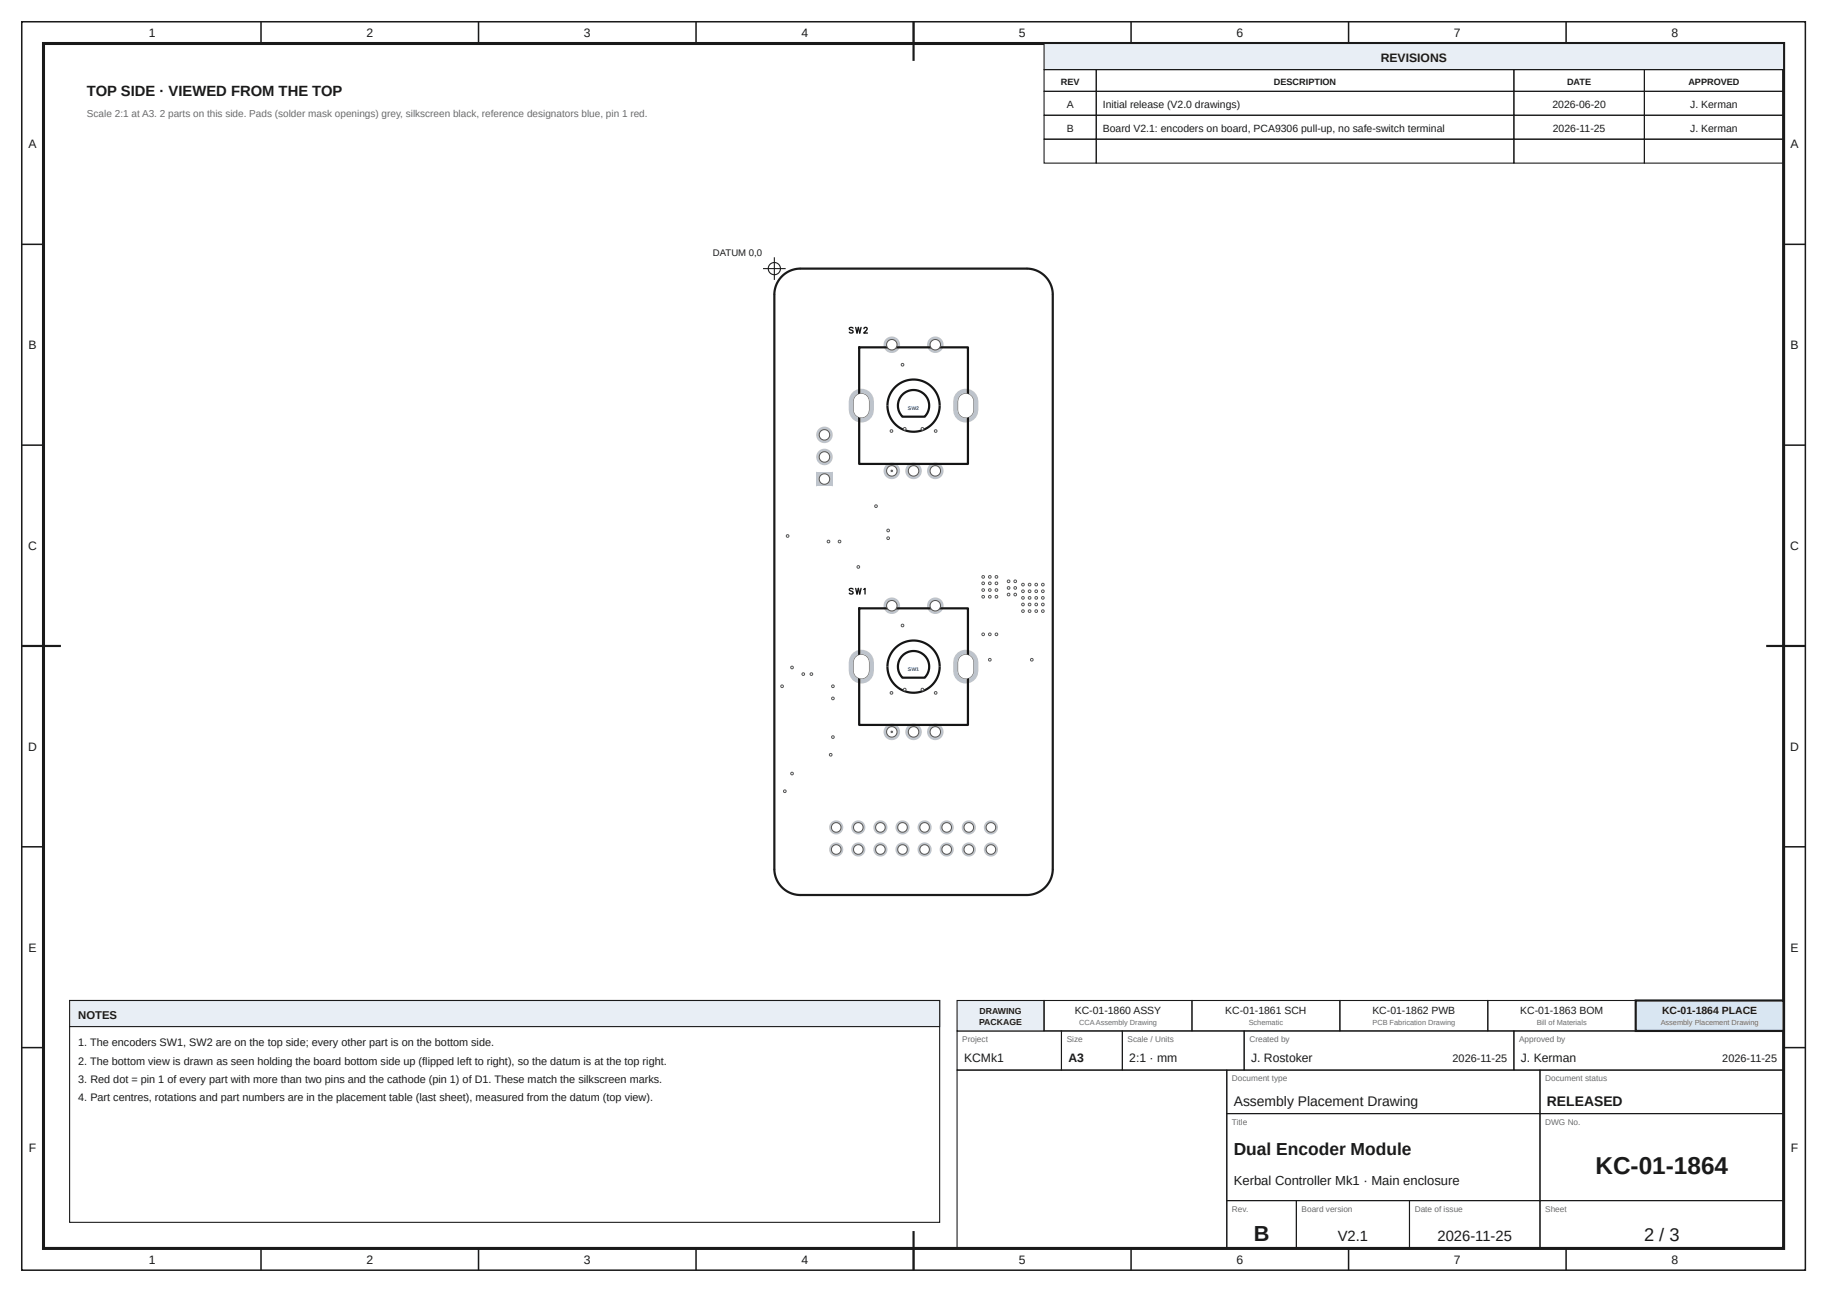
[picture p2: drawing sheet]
<svg xmlns="http://www.w3.org/2000/svg" width="420mm" height="297mm" viewBox="0 0 420 297" stroke-linecap="round" stroke-linejoin="round" font-family="sans-serif">
<g fill="none" stroke="#1a1a1a" stroke-width=".35">
<path d="M5 5h410v287h-410zM60 5v5M110 5v5M160 5v5M210 5v5M260 5v5M310 5v5M360 5v5M5 56.2h5M410 56.2h5M5 102.3h5M410 102.3h5"/>
<path d="M5 148.5h5M410 148.5h5M5 194.7h5M410 194.7h5M5 240.8h5M410 240.8h5M60 287v5M110 287v5M160 287v5M210 287v5M260 287v5M310 287v5"/>
<path d="M360 287v5"/>
</g>
<path d="M10 10h400v277h-400z" fill="none" stroke="#1a1a1a" stroke-width=".7" stroke-linecap="butt"/>
<path d="M210 5v9M5 148.5h9M406 148.5h9M210 283v9" fill="none" stroke="#1a1a1a" stroke-width=".5"/>
<path d="M240 10h170v6h-170z" fill="#e8eef5"/>
<g fill="none" stroke="#1a1a1a" stroke-width=".25">
<path d="M240 10h170v6h-170zM240 16h12v5h-12zM252 16h96v5h-96zM348 16h30v5h-30zM378 16h32v5h-32zM240 21h12v5.5h-12zM240 26.5h12v5.5h-12zM240 32h12v5.5h-12zM252 21h96v5.5h-96zM252 26.5h96v5.5h-96zM252 32h96v5.5h-96zM348 21h30v5.5h-30z"/>
<path d="M348 26.5h30v5.5h-30zM348 32h30v5.5h-30zM378 21h32v5.5h-32zM378 26.5h32v5.5h-32zM378 32h32v5.5h-32zM220 237h24v9h-24zM244 237h14v9h-14zM258 237h28v9h-28zM286 237h62v9h-62zM348 237h62v9h-62zM220 246h62v41h-62zM282 246h72v10h-72z"/>
<path d="M282 256h72v20h-72zM354 246h56v10h-56zM354 256h56v20h-56zM282 276h16v11h-16zM298 276h26v11h-26zM324 276h30v11h-30zM354 276h56v11h-56z"/>
</g>
<path d="M220 230h20v7h-20z" fill="#e8eef5"/>
<path d="M220 230h20v7h-20zM240 230h34v7h-34zM274 230h34v7h-34zM308 230h34v7h-34zM342 230h34v7h-34z" fill="none" stroke="#1a1a1a" stroke-width=".25"/>
<path d="M376 230h34v7h-34z" fill="#d9e6f2"/>
<path d="M376 230h34v7h-34z" fill="none" stroke="#1a1a1a" stroke-width=".5"/>
<g fill="#bec4cc">
<circle cx="189.5" cy="100" r="1.9"/>
<circle cx="189.5" cy="105" r="1.9"/>
<circle cx="187.7" cy="111.7" r=".1"/>
<circle cx="187.7" cy="108.6" r=".1"/>
<circle cx="191.3" cy="108.6" r=".1"/>
<circle cx="191.3" cy="111.7" r=".1"/>
</g>
<path d="M187.7 108.6h3.6v3.1h-3.6z" fill="none" stroke="#bec4cc" stroke-width=".23"/>
<g fill="#bec4cc">
<path d="M187.7 108.6h3.6v3.1h-3.6z"/>
<circle cx="227.8" cy="195.3" r="1.63"/>
<circle cx="227.8" cy="190.2" r="1.63"/>
<circle cx="222.7" cy="195.3" r="1.63"/>
<circle cx="222.7" cy="190.2" r="1.63"/>
<circle cx="217.6" cy="195.3" r="1.63"/>
<circle cx="217.6" cy="190.2" r="1.63"/>
<circle cx="212.5" cy="195.3" r="1.63"/>
<circle cx="212.5" cy="190.2" r="1.63"/>
<circle cx="207.5" cy="195.3" r="1.63"/>
<circle cx="207.5" cy="190.2" r="1.63"/>
<circle cx="202.4" cy="195.3" r="1.63"/>
<circle cx="202.4" cy="190.2" r="1.63"/>
<circle cx="197.3" cy="195.3" r="1.63"/>
<circle cx="197.3" cy="190.2" r="1.63"/>
<circle cx="192.2" cy="195.3" r="1.63"/>
<circle cx="192.2" cy="190.2" r="1.63"/>
<circle cx="205" cy="139.2" r="1.9"/>
<circle cx="215" cy="139.2" r="1.9"/>
<circle cx="205" cy="168.2" r="1.9"/>
<circle cx="210" cy="168.2" r="1.9"/>
<circle cx="215" cy="168.2" r="1.9"/>
</g>
<path d="M198 152.2v2M222 152.2v2" fill="none" stroke="#bec4cc" stroke-width="5.8"/>
<g fill="#bec4cc">
<circle cx="205" cy="79.3" r="1.9"/>
<circle cx="215" cy="79.3" r="1.9"/>
<circle cx="205" cy="108.2" r="1.9"/>
<circle cx="210" cy="108.2" r="1.9"/>
<circle cx="215" cy="108.2" r="1.9"/>
</g>
<path d="M198 92.3v2M222 92.3v2" fill="none" stroke="#bec4cc" stroke-width="5.8"/>
<path d="M196.1 75.4l-.3-.1-.6 .1 .1 .4 .8 .4v.2l-.3 .2-.6-.2M196.7 75.3l.3 1.3 .3-1.3 .3 1.3 .3-1.3M198.6 75.6l.2-.3 .5 .2-.8 1.1h.9M196.1 135.4l-.3-.1-.6 .1 .1 .4 .8 .4v.2l-.3 .2-.6-.2M196.7 135.3l.3 1.3 .3-1.3 .3 1.3 .3-1.3M198.5 135.5l.3-.2v1.3" fill="none" stroke="#141414" stroke-width=".3"/>
<g fill="none" stroke="#141414" stroke-width=".51">
<path d="M197.5 79.9h25v26.7h-25zM207.5 90.7a3.6 3.6 0 0 1 5 0 3.6 3.6 0 0 1 0 5.1h-5a3.6 3.6 0 0 1 0-5.1zM197.5 139.8h25v26.8h-25zM207.5 150.7a3.6 3.6 0 0 1 5 0 3.6 3.6 0 0 1 0 5.1h-5a3.6 3.6 0 0 1 0-5.1z"/>
<circle cx="210" cy="93.3" r="6"/>
<circle cx="210" cy="153.2" r="6"/>
</g>
<path d="M179.8 63.5a6 6 0 0 1 4.2-1.7h52a6 6 0 0 1 6 6v131.9a6 6 0 0 1-6 6h-52a6 6 0 0 1-6-6v-131.9a6 6 0 0 1 1.8-4.3z" fill="none" stroke="#1a1a1a" stroke-width=".51"/>
<circle cx="229.1" cy="137.2" r=".31" fill="#fff"/>
<circle cx="229.1" cy="137.2" r=".31" fill="none" stroke="#555" stroke-width=".23"/>
<circle cx="227.5" cy="137.2" r=".31" fill="#fff"/>
<circle cx="227.5" cy="137.2" r=".31" fill="none" stroke="#555" stroke-width=".23"/>
<circle cx="237.2" cy="151.7" r=".31" fill="#fff"/>
<circle cx="237.2" cy="151.7" r=".31" fill="none" stroke="#555" stroke-width=".23"/>
<circle cx="227.5" cy="151.7" r=".31" fill="#fff"/>
<circle cx="227.5" cy="151.7" r=".31" fill="none" stroke="#555" stroke-width=".23"/>
<circle cx="229.1" cy="145.8" r=".31" fill="#fff"/>
<circle cx="229.1" cy="145.8" r=".31" fill="none" stroke="#555" stroke-width=".23"/>
<circle cx="227.5" cy="145.8" r=".31" fill="#fff"/>
<circle cx="227.5" cy="145.8" r=".31" fill="none" stroke="#555" stroke-width=".23"/>
<circle cx="226" cy="145.8" r=".31" fill="#fff"/>
<circle cx="226" cy="145.8" r=".31" fill="none" stroke="#555" stroke-width=".23"/>
<circle cx="226" cy="137.2" r=".31" fill="#fff"/>
<circle cx="226" cy="137.2" r=".31" fill="none" stroke="#555" stroke-width=".23"/>
<circle cx="229.1" cy="135.6" r=".31" fill="#fff"/>
<circle cx="229.1" cy="135.6" r=".31" fill="none" stroke="#555" stroke-width=".23"/>
<circle cx="227.5" cy="135.6" r=".31" fill="#fff"/>
<circle cx="227.5" cy="135.6" r=".31" fill="none" stroke="#555" stroke-width=".23"/>
<circle cx="226" cy="135.6" r=".31" fill="#fff"/>
<circle cx="226" cy="135.6" r=".31" fill="none" stroke="#555" stroke-width=".23"/>
<circle cx="229.1" cy="134.1" r=".31" fill="#fff"/>
<circle cx="229.1" cy="134.1" r=".31" fill="none" stroke="#555" stroke-width=".23"/>
<circle cx="227.5" cy="134.1" r=".31" fill="#fff"/>
<circle cx="227.5" cy="134.1" r=".31" fill="none" stroke="#555" stroke-width=".23"/>
<circle cx="226" cy="134.1" r=".31" fill="#fff"/>
<circle cx="226" cy="134.1" r=".31" fill="none" stroke="#555" stroke-width=".23"/>
<circle cx="229.1" cy="132.6" r=".31" fill="#fff"/>
<circle cx="229.1" cy="132.6" r=".31" fill="none" stroke="#555" stroke-width=".23"/>
<circle cx="227.5" cy="132.6" r=".31" fill="#fff"/>
<circle cx="227.5" cy="132.6" r=".31" fill="none" stroke="#555" stroke-width=".23"/>
<circle cx="226" cy="132.6" r=".31" fill="#fff"/>
<circle cx="226" cy="132.6" r=".31" fill="none" stroke="#555" stroke-width=".23"/>
<circle cx="238.2" cy="140.5" r=".31" fill="#fff"/>
<circle cx="238.2" cy="140.5" r=".31" fill="none" stroke="#555" stroke-width=".23"/>
<circle cx="236.7" cy="140.5" r=".31" fill="#fff"/>
<circle cx="236.7" cy="140.5" r=".31" fill="none" stroke="#555" stroke-width=".23"/>
<circle cx="235.1" cy="140.5" r=".31" fill="#fff"/>
<circle cx="235.1" cy="140.5" r=".31" fill="none" stroke="#555" stroke-width=".23"/>
<circle cx="239.7" cy="140.5" r=".31" fill="#fff"/>
<circle cx="239.7" cy="140.5" r=".31" fill="none" stroke="#555" stroke-width=".23"/>
<circle cx="239.7" cy="139" r=".31" fill="#fff"/>
<circle cx="239.7" cy="139" r=".31" fill="none" stroke="#555" stroke-width=".23"/>
<circle cx="238.2" cy="139" r=".31" fill="#fff"/>
<circle cx="238.2" cy="139" r=".31" fill="none" stroke="#555" stroke-width=".23"/>
<circle cx="236.7" cy="139" r=".31" fill="#fff"/>
<circle cx="236.7" cy="139" r=".31" fill="none" stroke="#555" stroke-width=".23"/>
<circle cx="235.1" cy="139" r=".31" fill="#fff"/>
<circle cx="235.1" cy="139" r=".31" fill="none" stroke="#555" stroke-width=".23"/>
<circle cx="239.7" cy="137.4" r=".31" fill="#fff"/>
<circle cx="239.7" cy="137.4" r=".31" fill="none" stroke="#555" stroke-width=".23"/>
<circle cx="238.2" cy="137.4" r=".31" fill="#fff"/>
<circle cx="238.2" cy="137.4" r=".31" fill="none" stroke="#555" stroke-width=".23"/>
<circle cx="236.7" cy="137.4" r=".31" fill="#fff"/>
<circle cx="236.7" cy="137.4" r=".31" fill="none" stroke="#555" stroke-width=".23"/>
<circle cx="235.1" cy="137.4" r=".31" fill="#fff"/>
<circle cx="235.1" cy="137.4" r=".31" fill="none" stroke="#555" stroke-width=".23"/>
<circle cx="239.7" cy="135.9" r=".31" fill="#fff"/>
<circle cx="239.7" cy="135.9" r=".31" fill="none" stroke="#555" stroke-width=".23"/>
<circle cx="238.2" cy="135.9" r=".31" fill="#fff"/>
<circle cx="238.2" cy="135.9" r=".31" fill="none" stroke="#555" stroke-width=".23"/>
<circle cx="236.7" cy="135.9" r=".31" fill="#fff"/>
<circle cx="236.7" cy="135.9" r=".31" fill="none" stroke="#555" stroke-width=".23"/>
<circle cx="235.1" cy="135.9" r=".31" fill="#fff"/>
<circle cx="235.1" cy="135.9" r=".31" fill="none" stroke="#555" stroke-width=".23"/>
<circle cx="239.7" cy="134.4" r=".31" fill="#fff"/>
<circle cx="239.7" cy="134.4" r=".31" fill="none" stroke="#555" stroke-width=".23"/>
<circle cx="238.2" cy="134.4" r=".31" fill="#fff"/>
<circle cx="238.2" cy="134.4" r=".31" fill="none" stroke="#555" stroke-width=".23"/>
<circle cx="236.7" cy="134.4" r=".31" fill="#fff"/>
<circle cx="236.7" cy="134.4" r=".31" fill="none" stroke="#555" stroke-width=".23"/>
<circle cx="235.1" cy="134.4" r=".31" fill="#fff"/>
<circle cx="235.1" cy="134.4" r=".31" fill="none" stroke="#555" stroke-width=".23"/>
<circle cx="233.4" cy="136.7" r=".31" fill="#fff"/>
<circle cx="233.4" cy="136.7" r=".31" fill="none" stroke="#555" stroke-width=".23"/>
<circle cx="233.4" cy="135.2" r=".31" fill="#fff"/>
<circle cx="233.4" cy="135.2" r=".31" fill="none" stroke="#555" stroke-width=".23"/>
<circle cx="233.4" cy="133.6" r=".31" fill="#fff"/>
<circle cx="233.4" cy="133.6" r=".31" fill="none" stroke="#555" stroke-width=".23"/>
<circle cx="231.8" cy="133.6" r=".31" fill="#fff"/>
<circle cx="231.8" cy="133.6" r=".31" fill="none" stroke="#555" stroke-width=".23"/>
<circle cx="231.8" cy="135.2" r=".31" fill="#fff"/>
<circle cx="231.8" cy="135.2" r=".31" fill="none" stroke="#555" stroke-width=".23"/>
<circle cx="231.8" cy="136.7" r=".31" fill="#fff"/>
<circle cx="231.8" cy="136.7" r=".31" fill="none" stroke="#555" stroke-width=".23"/>
<circle cx="180.4" cy="181.9" r=".31" fill="#fff"/>
<circle cx="180.4" cy="181.9" r=".31" fill="none" stroke="#555" stroke-width=".23"/>
<circle cx="181" cy="123.2" r=".31" fill="#fff"/>
<circle cx="181" cy="123.2" r=".31" fill="none" stroke="#555" stroke-width=".23"/>
<circle cx="190.4" cy="124.5" r=".31" fill="#fff"/>
<circle cx="190.4" cy="124.5" r=".31" fill="none" stroke="#555" stroke-width=".23"/>
<circle cx="193" cy="124.5" r=".31" fill="#fff"/>
<circle cx="193" cy="124.5" r=".31" fill="none" stroke="#555" stroke-width=".23"/>
<circle cx="186.5" cy="155" r=".31" fill="#fff"/>
<circle cx="186.5" cy="155" r=".31" fill="none" stroke="#555" stroke-width=".23"/>
<circle cx="184.6" cy="155" r=".31" fill="#fff"/>
<circle cx="184.6" cy="155" r=".31" fill="none" stroke="#555" stroke-width=".23"/>
<circle cx="191" cy="173.5" r=".31" fill="#fff"/>
<circle cx="191" cy="173.5" r=".31" fill="none" stroke="#555" stroke-width=".23"/>
<circle cx="191.5" cy="169.4" r=".31" fill="#fff"/>
<circle cx="191.5" cy="169.4" r=".31" fill="none" stroke="#555" stroke-width=".23"/>
<circle cx="179.8" cy="157.8" r=".31" fill="#fff"/>
<circle cx="179.8" cy="157.8" r=".31" fill="none" stroke="#555" stroke-width=".23"/>
<circle cx="191.5" cy="157.8" r=".31" fill="#fff"/>
<circle cx="191.5" cy="157.8" r=".31" fill="none" stroke="#555" stroke-width=".23"/>
<circle cx="191.5" cy="160.6" r=".31" fill="#fff"/>
<circle cx="191.5" cy="160.6" r=".31" fill="none" stroke="#555" stroke-width=".23"/>
<circle cx="208" cy="158.5" r=".31" fill="#fff"/>
<circle cx="208" cy="158.5" r=".31" fill="none" stroke="#555" stroke-width=".23"/>
<circle cx="212" cy="158.5" r=".31" fill="#fff"/>
<circle cx="212" cy="158.5" r=".31" fill="none" stroke="#555" stroke-width=".23"/>
<circle cx="215.1" cy="159.3" r=".31" fill="#fff"/>
<circle cx="215.1" cy="159.3" r=".31" fill="none" stroke="#555" stroke-width=".23"/>
<circle cx="204.9" cy="159.3" r=".31" fill="#fff"/>
<circle cx="204.9" cy="159.3" r=".31" fill="none" stroke="#555" stroke-width=".23"/>
<circle cx="207.5" cy="143.8" r=".31" fill="#fff"/>
<circle cx="207.5" cy="143.8" r=".31" fill="none" stroke="#555" stroke-width=".23"/>
<circle cx="207.5" cy="83.8" r=".31" fill="#fff"/>
<circle cx="207.5" cy="83.8" r=".31" fill="none" stroke="#555" stroke-width=".23"/>
<circle cx="208" cy="98.6" r=".31" fill="#fff"/>
<circle cx="208" cy="98.6" r=".31" fill="none" stroke="#555" stroke-width=".23"/>
<circle cx="212" cy="98.6" r=".31" fill="#fff"/>
<circle cx="212" cy="98.6" r=".31" fill="none" stroke="#555" stroke-width=".23"/>
<circle cx="215.1" cy="99.1" r=".31" fill="#fff"/>
<circle cx="215.1" cy="99.1" r=".31" fill="none" stroke="#555" stroke-width=".23"/>
<circle cx="204.9" cy="99.1" r=".31" fill="#fff"/>
<circle cx="204.9" cy="99.1" r=".31" fill="none" stroke="#555" stroke-width=".23"/>
<circle cx="182.1" cy="153.4" r=".31" fill="#fff"/>
<circle cx="182.1" cy="153.4" r=".31" fill="none" stroke="#555" stroke-width=".23"/>
<circle cx="182.1" cy="177.8" r=".31" fill="#fff"/>
<circle cx="182.1" cy="177.8" r=".31" fill="none" stroke="#555" stroke-width=".23"/>
<circle cx="201.4" cy="116.4" r=".31" fill="#fff"/>
<circle cx="201.4" cy="116.4" r=".31" fill="none" stroke="#555" stroke-width=".23"/>
<circle cx="197.3" cy="130.3" r=".31" fill="#fff"/>
<circle cx="197.3" cy="130.3" r=".31" fill="none" stroke="#555" stroke-width=".23"/>
<circle cx="204.2" cy="121.9" r=".31" fill="#fff"/>
<circle cx="204.2" cy="121.9" r=".31" fill="none" stroke="#555" stroke-width=".23"/>
<circle cx="204.2" cy="123.7" r=".31" fill="#fff"/>
<circle cx="204.2" cy="123.7" r=".31" fill="none" stroke="#555" stroke-width=".23"/>
<circle cx="227.8" cy="195.3" r="1.1" fill="#fff"/>
<circle cx="227.8" cy="195.3" r="1.1" fill="none" stroke="#555" stroke-width=".23"/>
<circle cx="227.8" cy="190.2" r="1.1" fill="#fff"/>
<circle cx="227.8" cy="190.2" r="1.1" fill="none" stroke="#555" stroke-width=".23"/>
<circle cx="222.7" cy="195.3" r="1.1" fill="#fff"/>
<circle cx="222.7" cy="195.3" r="1.1" fill="none" stroke="#555" stroke-width=".23"/>
<circle cx="222.7" cy="190.2" r="1.1" fill="#fff"/>
<circle cx="222.7" cy="190.2" r="1.1" fill="none" stroke="#555" stroke-width=".23"/>
<circle cx="217.6" cy="195.3" r="1.1" fill="#fff"/>
<circle cx="217.6" cy="195.3" r="1.1" fill="none" stroke="#555" stroke-width=".23"/>
<circle cx="217.6" cy="190.2" r="1.1" fill="#fff"/>
<circle cx="217.6" cy="190.2" r="1.1" fill="none" stroke="#555" stroke-width=".23"/>
<circle cx="212.5" cy="195.3" r="1.1" fill="#fff"/>
<circle cx="212.5" cy="195.3" r="1.1" fill="none" stroke="#555" stroke-width=".23"/>
<circle cx="212.5" cy="190.2" r="1.1" fill="#fff"/>
<circle cx="212.5" cy="190.2" r="1.1" fill="none" stroke="#555" stroke-width=".23"/>
<circle cx="207.5" cy="195.3" r="1.1" fill="#fff"/>
<circle cx="207.5" cy="195.3" r="1.1" fill="none" stroke="#555" stroke-width=".23"/>
<circle cx="207.5" cy="190.2" r="1.1" fill="#fff"/>
<circle cx="207.5" cy="190.2" r="1.1" fill="none" stroke="#555" stroke-width=".23"/>
<circle cx="202.4" cy="195.3" r="1.1" fill="#fff"/>
<circle cx="202.4" cy="195.3" r="1.1" fill="none" stroke="#555" stroke-width=".23"/>
<circle cx="202.4" cy="190.2" r="1.1" fill="#fff"/>
<circle cx="202.4" cy="190.2" r="1.1" fill="none" stroke="#555" stroke-width=".23"/>
<circle cx="197.3" cy="195.3" r="1.1" fill="#fff"/>
<circle cx="197.3" cy="195.3" r="1.1" fill="none" stroke="#555" stroke-width=".23"/>
<circle cx="197.3" cy="190.2" r="1.1" fill="#fff"/>
<circle cx="197.3" cy="190.2" r="1.1" fill="none" stroke="#555" stroke-width=".23"/>
<circle cx="192.2" cy="195.3" r="1.1" fill="#fff"/>
<circle cx="192.2" cy="195.3" r="1.1" fill="none" stroke="#555" stroke-width=".23"/>
<circle cx="192.2" cy="190.2" r="1.1" fill="#fff"/>
<circle cx="192.2" cy="190.2" r="1.1" fill="none" stroke="#555" stroke-width=".23"/>
<circle cx="189.5" cy="100" r="1.2" fill="#fff"/>
<circle cx="189.5" cy="100" r="1.2" fill="none" stroke="#555" stroke-width=".23"/>
<circle cx="189.5" cy="105" r="1.2" fill="#fff"/>
<circle cx="189.5" cy="105" r="1.2" fill="none" stroke="#555" stroke-width=".23"/>
<circle cx="189.5" cy="110.1" r="1.2" fill="#fff"/>
<circle cx="189.5" cy="110.1" r="1.2" fill="none" stroke="#555" stroke-width=".23"/>
<circle cx="205" cy="139.2" r="1.2" fill="#fff"/>
<circle cx="205" cy="139.2" r="1.2" fill="none" stroke="#555" stroke-width=".23"/>
<circle cx="215" cy="139.2" r="1.2" fill="#fff"/>
<circle cx="215" cy="139.2" r="1.2" fill="none" stroke="#555" stroke-width=".23"/>
<circle cx="205" cy="168.2" r="1.2" fill="#fff"/>
<circle cx="205" cy="168.2" r="1.2" fill="none" stroke="#555" stroke-width=".23"/>
<circle cx="210" cy="168.2" r="1.2" fill="#fff"/>
<circle cx="210" cy="168.2" r="1.2" fill="none" stroke="#555" stroke-width=".23"/>
<circle cx="215" cy="168.2" r="1.2" fill="#fff"/>
<circle cx="215" cy="168.2" r="1.2" fill="none" stroke="#555" stroke-width=".23"/>
<circle cx="205" cy="79.2" r="1.2" fill="#fff"/>
<circle cx="205" cy="79.2" r="1.2" fill="none" stroke="#555" stroke-width=".23"/>
<circle cx="215" cy="79.2" r="1.2" fill="#fff"/>
<circle cx="215" cy="79.2" r="1.2" fill="none" stroke="#555" stroke-width=".23"/>
<circle cx="205" cy="108.2" r="1.2" fill="#fff"/>
<circle cx="205" cy="108.2" r="1.2" fill="none" stroke="#555" stroke-width=".23"/>
<circle cx="210" cy="108.2" r="1.2" fill="#fff"/>
<circle cx="210" cy="108.2" r="1.2" fill="none" stroke="#555" stroke-width=".23"/>
<circle cx="215" cy="108.2" r="1.2" fill="#fff"/>
<circle cx="215" cy="108.2" r="1.2" fill="none" stroke="#555" stroke-width=".23"/>
<path d="M198 92.2v2M222 92.2v2M198 152.2v2M222 152.2v2" fill="none" stroke="#555" stroke-width="3.7"/>
<path d="M198 92.2v2M222 92.2v2M198 152.2v2M222 152.2v2" fill="none" stroke="#fff" stroke-width="3.5"/>
<circle cx="205" cy="168.2" r=".41" fill="#c0392b"/>
<circle cx="205" cy="168.2" r=".41" fill="none" stroke="#fff" stroke-width=".23"/>
<circle cx="205" cy="108.2" r=".41" fill="#c0392b"/>
<circle cx="205" cy="108.2" r=".41" fill="none" stroke="#fff" stroke-width=".23"/>
<g fill="none" stroke="#1a1a1a" stroke-width=".25">
<path d="M178 59.2v5.2M175.4 61.8h5.2M16 230h200v51h-200z"/>
<circle cx="178" cy="61.8" r="1.4"/>
</g>
<path d="M16 230h200v6h-200z" fill="#e8eef5"/>
<path d="M16 230h200v6h-200z" fill="none" stroke="#1a1a1a" stroke-width=".25"/>
<text font-size="5.6" fill="#1a1a1a" x="366.7" y="270">KC-01-1864</text>
<text font-size="5" fill="#1a1a1a" x="288.2" y="285.2">B</text>
<text font-size="4.2" fill="#1a1a1a" x="377.9" y="285.2">2 / 3</text>
<text font-size="4" fill="#1a1a1a" x="283.6" y="265.5">Dual Encoder Module</text>
<g font-size="3.4" fill="#1a1a1a">
<text x="20" y="22">TOP SIDE · VIEWED FROM THE TOP</text>
<text x="307.5" y="285.2">V2.1</text>
<text x="330.4" y="285.2">2026-11-25</text>
</g>
<g font-size="3.2" fill="#1a1a1a">
<text x="283.6" y="254.2">Assembly Placement Drawing</text>
<text x="355.6" y="254.2">RELEASED</text>
</g>
<text font-size="3" fill="#1a1a1a" x="283.6" y="272.5">Kerbal Controller Mk1 · Main enclosure</text>
<g font-size="2.8" fill="#1a1a1a">
<text x="34.2" y="8.6">1</text>
<text x="84.2" y="8.6">2</text>
<text x="134.2" y="8.6">3</text>
<text x="184.2" y="8.6">4</text>
<text x="234.2" y="8.6">5</text>
<text x="284.2" y="8.6">6</text>
<text x="334.2" y="8.6">7</text>
<text x="384.2" y="8.6">8</text>
<text x="317.4" y="14.3">REVISIONS</text>
<text x="6.6" y="34.1">A</text>
<text x="411.6" y="34.1">A</text>
<text x="6.6" y="80.2">B</text>
<text x="411.6" y="80.2">B</text>
<text x="6.5" y="126.4">C</text>
<text x="411.5" y="126.4">C</text>
<text x="6.5" y="172.6">D</text>
<text x="411.5" y="172.6">D</text>
<text x="6.6" y="218.7">E</text>
<text x="411.6" y="218.7">E</text>
<text x="221.6" y="244.2">KCMk1</text>
<text x="245.6" y="244.2">A3</text>
<text x="259.6" y="244.2">2:1 · mm</text>
<text x="287.6" y="244.2">J. Rostoker</text>
<text x="349.6" y="244.2">J. Kerman</text>
<text x="6.6" y="264.9">F</text>
<text x="411.6" y="264.9">F</text>
<text x="34.2" y="290.6">1</text>
<text x="84.2" y="290.6">2</text>
<text x="134.2" y="290.6">3</text>
<text x="184.2" y="290.6">4</text>
<text x="234.2" y="290.6">5</text>
<text x="284.2" y="290.6">6</text>
<text x="334.2" y="290.6">7</text>
<text x="384.2" y="290.6">8</text>
</g>
<text font-size="2.6" fill="#1a1a1a" x="18" y="234.2">NOTES</text>
<g font-size="2.5" fill="#1a1a1a">
<text x="18" y="240.5">1. The encoders SW1, SW2 are on the top side; every other part is on the bottom side.</text>
<text x="18" y="244.7">2. The bottom view is drawn as seen holding the board bottom side up (flipped left to right), so the datum is at the top right.</text>
<text x="333.9" y="244.2">2026-11-25</text>
<text x="395.9" y="244.2">2026-11-25</text>
<text x="18" y="248.9">3. Red dot = pin 1 of every part with more than two pins and the cathode (pin 1) of D1. These match the silkscreen marks.</text>
<text x="18" y="253.2">4. Part centres, rotations and part numbers are in the placement table (last sheet), measured from the datum (top view).</text>
</g>
<g font-size="2.4" fill="#1a1a1a">
<text x="245.2" y="24.9">A</text>
<text x="253.5" y="24.9">Initial release (V2.0 drawings)</text>
<text x="356.9" y="24.9">2026-06-20</text>
<text x="388.5" y="24.9">J. Kerman</text>
<text x="245.2" y="30.4">B</text>
<text x="253.5" y="30.4">Board V2.1: encoders on board, PCA9306 pull-up, no safe-switch terminal</text>
<text x="357" y="30.4">2026-11-25</text>
<text x="388.5" y="30.4">J. Kerman</text>
<text x="247.1" y="233">KC-01-1860 ASSY</text>
<text x="281.7" y="233">KC-01-1861 SCH</text>
<text x="315.5" y="233">KC-01-1862 PWB</text>
<text x="349.5" y="233">KC-01-1863 BOM</text>
<text x="382.1" y="233">KC-01-1864 PLACE</text>
</g>
<text font-size="2.3" fill="#6b6b6b" x="20" y="27">Scale 2:1 at A3. 2 parts on this side. Pads (solder mask openings) grey, silkscreen black, reference designators blue, pin 1 red.</text>
<text font-size="2.2" fill="#1a1a1a" x="163.9" y="58.9">DATUM 0,0</text>
<g font-size="2.1" fill="#1a1a1a">
<text x="243.8" y="19.6">REV</text>
<text x="292.8" y="19.6">DESCRIPTION</text>
<text x="360.2" y="19.6">DATE</text>
<text x="388.1" y="19.6">APPROVED</text>
</g>
<g font-size="2" fill="#1a1a1a">
<text x="225.2" y="233">DRAWING</text>
<text x="225.1" y="235.6">PACKAGE</text>
</g>
<g font-size="1.9" fill="#6b6b6b">
<text x="221.2" y="239.6">Project</text>
<text x="245.2" y="239.6">Size</text>
<text x="259.2" y="239.6">Scale / Units</text>
<text x="287.2" y="239.6">Created by</text>
<text x="349.2" y="239.6">Approved by</text>
<text x="283.2" y="248.6">Document type</text>
<text x="355.2" y="248.6">Document status</text>
<text x="283.2" y="258.6">Title</text>
<text x="355.2" y="258.6">DWG No.</text>
<text x="283.2" y="278.6">Rev.</text>
<text x="299.2" y="278.6">Board version</text>
<text x="325.2" y="278.6">Date of issue</text>
<text x="355.2" y="278.6">Sheet</text>
</g>
<g font-size="1.7" fill="#6b6b6b">
<text x="248" y="235.7">CCAAssembly Drawing</text>
<text x="287" y="235.7">Schematic</text>
<text x="315.5" y="235.7">PCB Fabrication Drawing</text>
<text x="353.2" y="235.7">Bill of Materials</text>
<text x="381.7" y="235.7">Assembly Placement Drawing</text>
</g>
<g font-size="1.2" fill="#1f4e9a">
<text x="208.7" y="94.2">SW2</text>
<text x="208.7" y="154.2">SW1</text>
</g>
</svg>
